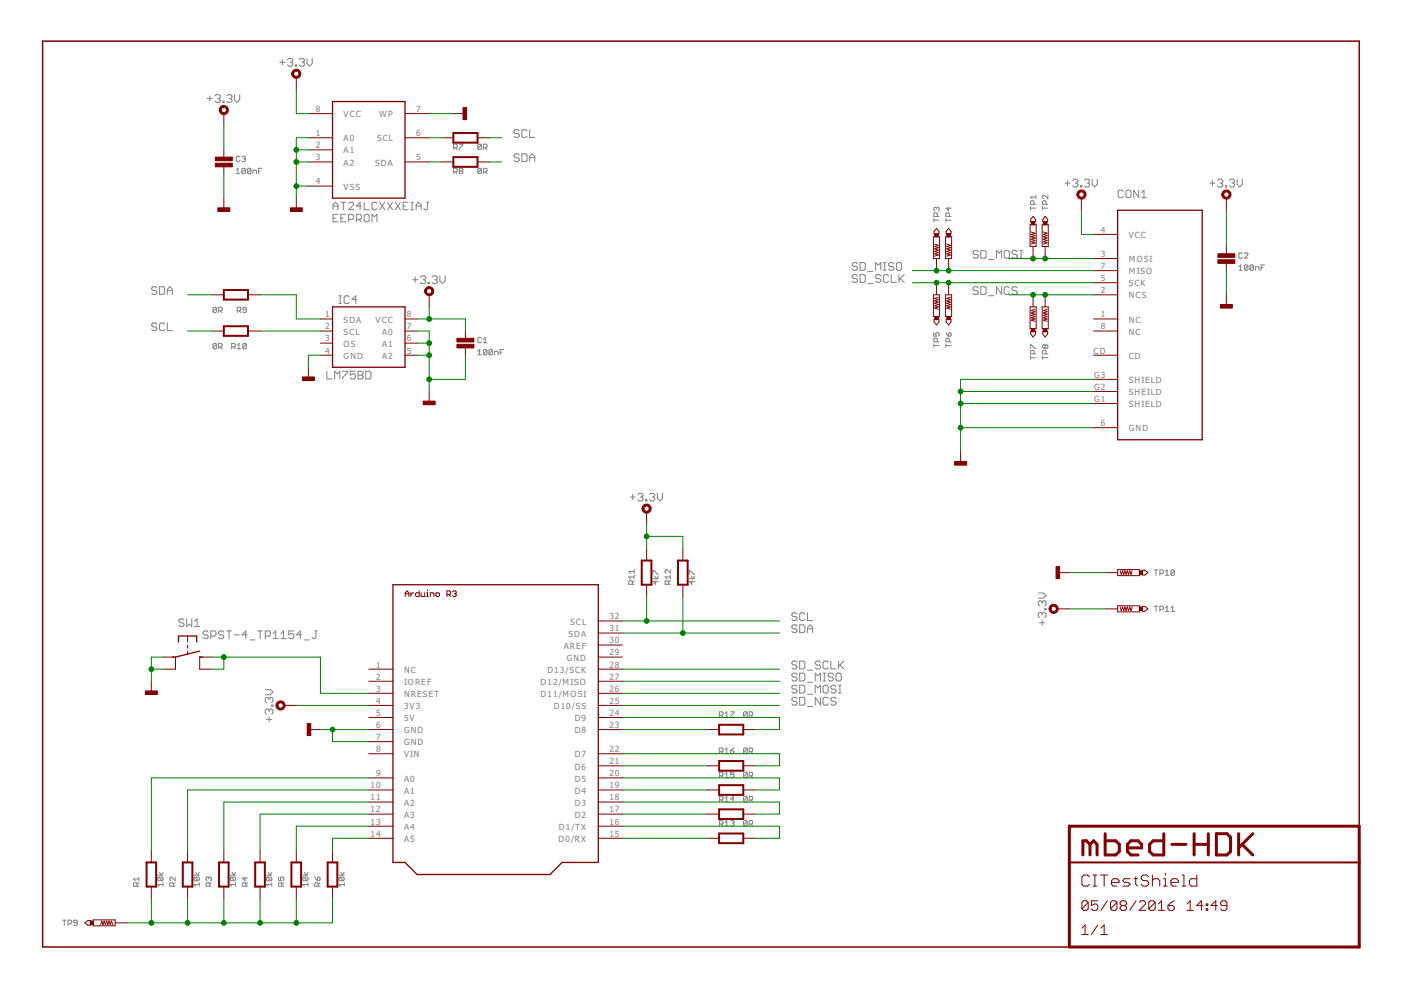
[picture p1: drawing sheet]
<svg xmlns="http://www.w3.org/2000/svg" width="297mm" height="210mm" viewBox="0 0 297 210" stroke-linecap="round" stroke-linejoin="round" font-family="sans-serif">
<g fill="none" stroke="#808080" stroke-width=".21">
<path d="M59.3 13.2h1.1M59.9 12.7v1.1M61 12.7l.2-.3h.6l.3 .3v.2l-.3 .3M61.5 13.2h.3M61.8 13.2l.3 .3v.3l-.3 .2h-.6l-.2-.2M62.6 13.8h.3v.2h-.3zM63.4 12.7l.3-.3h.6l.2 .3v.2l-.2 .3M64 13.2h.3M64.3 13.2l.2 .3v.3l-.2 .2h-.6l-.3-.2M65.1 12.4v1.1l.5 .5 .6-.5v-1.1M43.9 20.9h1.1M44.5 20.3v1.1"/>
<path d="M45.6 20.3l.3-.2h.5l.3 .2v.3l-.3 .3M46.1 20.9h.3M46.4 20.9l.3 .3v.2l-.3 .3h-.5l-.3-.3M47.2 21.4h.3v.3h-.3zM48.1 20.3l.2-.2h.6l.3 .2v.3l-.3 .3M48.6 20.9h.3M48.9 20.9l.3 .3v.2l-.3 .3h-.6l-.2-.3M49.7 20.1v1.1l.6 .5 .5-.5v-1.1M50.1 36.1l.4-.4v1.1M50.1 36.8h.7M50.8 33.3l-.1-.2h-.4l-.2 .2v.8l.2 .2h.4l.1-.2M51.3 33.3l.2-.2h.3l.2 .2-.2 .4"/>
<path d="M51.6 33.7h.2M51.8 33.7l.2 .2-.2 .4h-.3l-.2-.2M52 35.9v.7l-.2 .2h-.3l-.2-.2M52 35.9l-.2-.2h-.3l-.2 .2v.7M52 35.9l-.7 .7M53.2 35.9v.7l-.2 .2h-.4l-.1-.2M53.2 35.9l-.2-.2h-.4l-.1 .2v.7M53.2 35.9l-.7 .7M53.6 36.8v-.7h.6l.2 .2v.5M54.8 36.3h.4M55.6 35.7h-.8v1.1M96.2 36.4h.6l.1-.1v-.4l-.1-.2h-.6v1.1"/>
<path d="M96.2 31.3h.6l.1-.2v-.3l-.1-.2h-.6v1.1M96.6 31.3l.3 .4M96.6 36.4l.3 .4M97.4 30.6h.7l-.7 1.1M97.6 36.3l-.2 .1 .2 .4h.3l.2-.2-.2-.3M97.6 36.3l-.2-.2 .2-.4h.3l.2 .2-.2 .4M97.6 36.3h.3M102.1 35.9v.7l-.2 .2h-.4l-.2-.2M102.1 35.9l-.2-.2h-.4l-.2 .2v.7M102.1 30.8l-.2-.2h-.4l-.2 .2v.7M102.1 30.8v.7l-.2 .2h-.4l-.2-.2M102.1 30.8l-.8 .7"/>
<path d="M102.1 35.9l-.8 .7M102.5 36.4h.6l.2-.1v-.4l-.2-.2h-.6v1.1M102.5 31.3h.6l.2-.2v-.3l-.2-.2h-.6v1.1M102.9 31.3l.4 .4M102.9 36.4l.4 .4M110.1 32.9l-.3-.3h-.5l-.3 .3v.3l.3 .2h.5l.3 .3v.3l-.3 .3h-.5l-.3-.3M110.1 27.8l-.3-.3h-.5l-.3 .3v.2l.3 .3h.5l.3 .3v.3l-.3 .2h-.5l-.3-.2M110.6 32.6h.9l.2 .3v1.1l-.2 .3h-.9zM111.7 27.8l-.2-.3h-.6l-.3 .3v1.1l.3 .2h.6l.2-.2M112.3 27.5v1.6h1.1M112.3 34.3v-1.1l.5-.6 .6 .6v1.1M112.3 33.4h1.1"/>
<path d="M225.8 38.8h1.1M226.3 38.3v1.1M227.4 38.3l.3-.3h.5l.3 .3v.2l-.3 .3M228 38.8h.2M228.2 38.8l.3 .3v.3l-.3 .2h-.5l-.3-.2M229.1 39.4h.3v.2h-.3zM229.9 38.3l.3-.3h.5l.3 .3v.2l-.3 .3M230.4 38.8h.3M230.7 38.8l.3 .3v.3l-.3 .2h-.5l-.3-.2M231.6 38v1.1l.5 .5 .5-.5v-1.1M256.5 38.8h1.1M257 38.3v1.1"/>
<path d="M258.2 38.3l.2-.3h.6l.2 .3v.2l-.2 .3M258.7 38.8h.3M259 38.8l.2 .3v.3l-.2 .2h-.6l-.2-.2M259.8 39.4h.3v.2h-.3zM260.6 38.3l.3-.3h.6l.2 .3v.2l-.2 .3M261.2 38.8h.3M261.5 38.8l.2 .3v.3l-.2 .2h-.6l-.3-.2M262.3 38v1.1l.5 .5 .6-.5v-1.1M70.6 44.5v-1.1l.5-.5 .6 .5v1.1M70.6 43.7h1.1M70.6 46.2h.5M71.7 45.4h-1.1v1.6h1.1"/>
<path d="M72.3 42.9h1M72.3 46.2h.5M72.8 42.9v1.6M73.3 45.4h-1v1.6h1M73.9 43.2l.3-.3h.5l.3 .3v.2l-1.1 1.1h1.1M73.9 46.5h.8l.3-.3v-.5l-.3-.3h-.8v1.6M75.6 46.5h.7l.3-.3v-.5l-.3-.3h-.7v1.6M76.1 46.5l.5 .5M76.6 43.7h-1l.7-.8v1.6M77.2 42.9v1.6h1.1M77.5 45.4h.5l.3 .3v1.1l-.3 .2h-.5l-.3-.2v-1.1zM78.9 47v-1.6l.5 .6 .5-.6v1.6"/>
<path d="M79.9 43.2l-.2-.3h-.6l-.2 .3v1l.2 .3h.6l.2-.3M80.5 42.9l1.1 1.6M81.6 42.9l-1.1 1.6M82.2 42.9l1 1.6M83.2 42.9l-1 1.6M83.8 42.9l1.1 1.6M84.9 42.9l-1.1 1.6M85.5 43.7h.5M86.5 42.9h-1v1.6h1M87.1 42.9h.6M87.1 44.5h.6M87.4 42.9v1.6"/>
<path d="M87.5 59.3h1.1M88 58.8v1.1M88.2 43.7h1.1M88.2 44.5v-1.1l.6-.5 .5 .5v1.1M89.1 58.8l.3-.3h.6l.2 .3v.2l-.2 .3M89.7 59.3h.3M90 59.3l.2 .3v.3l-.2 .2h-.6l-.3-.2M90.4 42.9h.5M90.7 42.9v1.3l-.3 .3h-.3l-.2-.3M90.8 59.9h.3v.2h-.3zM91.6 58.8l.3-.3h.5l.3 .3v.2l-.3 .3M92.2 59.3h.2"/>
<path d="M92.4 59.3l.3 .3v.3l-.3 .2h-.5l-.3-.2M93.3 58.5v1.1l.5 .5 .6-.5v-1.1M181.8 55.9l-.3-.2h-.5l-.3 .2v.3l.3 .3h.5l.3 .3v.2l-.3 .3h-.5l-.3-.3M181.8 58.5l-.3-.3h-.5l-.3 .3v.3l.3 .3h.5l.3 .2v.3l-.3 .3h-.5l-.3-.3M182.4 55.7h.8l.3 .2v1.1l-.3 .3h-.8zM182.4 58.2h.8l.3 .3v1.1l-.3 .3h-.8zM184 57.6h1.1M185.7 57.3v-1.6l.5 .5 .6-.5v1.6M186.8 58.5l-.3-.3h-.6l-.2 .3v.3l.2 .3h.6l.3 .2v.3l-.3 .3h-.6l-.2-.3M187.3 57.3h.6M187.3 55.7h.6M187.6 55.7v1.6"/>
<path d="M188.4 58.5l-.3-.3h-.5l-.3 .3v1.1l.3 .3h.5l.3-.3M189 58.2v1.7h1.1M189.5 55.9l-.3-.2h-.5l-.3 .2v.3l.3 .3h.5l.3 .3v.2l-.3 .3h-.5l-.3-.3M190.1 55.9l.2-.2h.6l.3 .2v1.1l-.3 .3h-.6l-.2-.3zM190.6 58.2v1.7M190.9 59.1l.8 .8M191.7 58.2l-1.1 1.1M198 46.7h1.1M198 46.3v.8M198.5 44.1l-.1-.1-.4 .1v.4l.2 .2M198.5 44.1l.2-.1 .4 .1v.4l-.2 .2M198.5 44.1v.2"/>
<path d="M198.7 45.9v-.6l-.2-.2h-.3l-.2 .2v.6h1.1M200.6 46.7h1.1M200.6 46.3v.8M201.1 44v.7l-.5-.6h1.1M201.3 45.9v-.6l-.2-.2h-.4l-.1 .2v.6h1.1M207.4 53.4l-.3-.3h-.5l-.3 .3v.3l.3 .2h.5l.3 .3v.3l-.3 .2h-.5l-.3-.2M208 53.1h.8l.3 .3v1.1l-.3 .2h-.8zM209.6 55h1.1M211.3 54.7v-1.6l.5 .6 .6-.6v1.6M212.9 53.4l.3-.3h.5l.3 .3v1.1l-.3 .2h-.5l-.3-.2zM215.7 53.4l-.3-.3h-.6l-.2 .3v.3l.2 .2h.6l.3 .3v.3l-.3 .2h-.6l-.2-.2M216.2 54.7h.6"/>
<path d="M216.2 53.1h.6M216.5 53.1v1.6M218.5 44.1h1.1M218.5 43.8v.7M219.2 43.3v-.5l-.2-.2h-.3l-.2 .2v.5h1.1M219.6 41.8h-1.1l.4 .3M219.6 41.4v.7M221 44.1h1.2M221 43.8v.7M221.8 43.3v-.5l-.2-.2h-.4l-.2 .2v.5h1.2M222.2 41.4v.7l-.8-.7h-.2l-.2 .2v.4l.2 .1M238.1 40.6l-.2-.3h-.6l-.2 .3v1.1l.2 .2h.6l.2-.2"/>
<path d="M238.7 40.6l.3-.3h.5l.3 .3v1.1l-.3 .2h-.5l-.3-.2zM241.4 40.3v1.6l-1-1.6v1.6M242 41.9h1.1M242 40.9l.5-.6v1.6M262.7 56.6l.3-.4v1.1M262.7 57.3h.7M263.4 53.8l-.2-.2h-.4l-.1 .2v.8l.1 .1h.4l.2-.1M263.8 53.8l.2-.2h.4l.2 .2v.2l-.8 .7h.8M264.6 56.4v.7l-.2 .2-.6-.2M264.6 56.4l-.2-.2h-.4l-.2 .2v.7M264.6 56.4l-.8 .7M265.8 56.4v.7l-.2 .2h-.4l-.2-.2"/>
<path d="M265.8 56.4l-.2-.2h-.4l-.2 .2v.7M265.8 56.4l-.8 .7M266.2 57.3v-.7h.6l.2 .1v.6M267.4 56.7h.4M268.1 56.2h-.7v1.1M33.3 61.1l-.3-.3h-.6l-.2 .3v.2l.2 .3h.6l.3 .3v.3l-.3 .2h-.6l-.2-.2M33.3 68.7l-.3-.2h-.6l-.2 .2v.3l.2 .3h.6l.3 .3v.2l-.3 .3h-.6l-.2-.3M33.8 60.8h.8l.3 .3v1.1l-.3 .2h-.8zM34.9 68.7l-.3-.2h-.5l-.3 .2v1.1l.3 .3h.5l.3-.3M35.5 68.5v1.6h1.1M35.5 62.4v-1.1l.5-.5 .6 .5v1.1M35.5 61.6h1.1"/>
<path d="M45.9 65.3l-.2-.1h-.3l-.2 .1v.8M45.9 73l-.2-.2h-.3l-.2 .2v.8M45.9 65.3v.8l-.2 .2h-.3l-.2-.2M45.9 73v.8l-.2 .2h-.3l-.2-.2M45.9 65.3l-.7 .8M45.9 73l-.7 .8M46.4 65.9h.5l.2-.2v-.4l-.2-.1h-.5v1.1M46.4 73.6h.5l.2-.2v-.4l-.2-.2h-.5v1.2M46.7 65.9l.4 .4M46.7 73.6l.4 .4M49.1 73.6h.6l.2-.2v-.4l-.2-.2h-.6v1.2M49.5 73.6l.4 .4"/>
<path d="M50.3 65.9h.6l.2-.2v-.4l-.2-.1h-.6v1.1M50.3 74h.8M50.3 73.2l.4-.4v1.2M50.7 65.9l.4 .4M52.2 65.7h-.5l-.2-.2 .2-.3 .5 .1v.8l-.2 .2h-.3l-.2-.2M52.2 73l-.2-.2-.5 .2v.8M52.2 73v.8l-.2 .2h-.3l-.2-.2M52.2 73l-.7 .8M69.3 78.7v1.6h1.1M71.9 64.3h.5M71.9 62.7h.5M72.1 62.7v1.6"/>
<path d="M72.6 78.7h1.1v.3l-1.1 1.1v.2M74.1 63l-.3-.3h-.6l-.2 .3v1.1l.2 .2h.6l.3-.2M75.4 78.7h-1.1v.8l.5-.2h.3l.3 .2v.6l-.3 .2h-.6l-.2-.2M75.7 63.5h-1.1l.8-.8v1.6M75.9 78.7h.8l.3 .3v.3l-.3 .2 .3 .3v.3l-.3 .2h-.8zM75.9 79.5h.8M77.6 78.7h.8l.3 .3v1.1l-.3 .2h-.8zM101.3 74.5l.4-.4v1.1M101.3 75.2h.8M102.1 71.7l-.2-.2h-.4l-.2 .2v.8l.2 .2h.4l.2-.2M102.5 72.7h.8M102.5 71.9l.4-.4v1.2"/>
<path d="M103.3 74.3l-.2-.2h-.4l-.2 .2v.7M103.3 74.3v.7l-.2 .2h-.4l-.2-.2M103.3 74.3l-.8 .7M104.4 74.3v.7l-.2 .2h-.3l-.2-.2M104.4 74.3l-.2-.2h-.3l-.2 .2v.7M104.4 74.3l-.7 .7M104.9 75.2v-.7h.5l.2 .2v.5M106 74.7h.4M106.8 74.1h-.8v1.1M184 60.1h1.1M198 70.5v.8h.5l-.1-.4 .1-.4h.4l.2 .2v.4l-.2 .2M198 72.9v.7"/>
<path d="M198 73.3h1.1M198.7 72.5v-.6l-.2-.2h-.3l-.2 .2v.6h1.1M200.6 72.9v.7M200.6 73.3h1.1M200.6 70.5l.5 .8M201.1 70.7l.4-.2 .2 .2v.4l-.2 .2h-.4zM201.3 72.5v-.6l-.2-.2h-.4l-.1 .2v.6h1.1M207.4 61.1l-.3-.3h-.5l-.3 .3v.2l.3 .3h.5l.3 .3v.3l-.3 .2h-.5l-.3-.2M208 60.8h.8l.3 .3v1.1l-.3 .2h-.8zM209.6 62.7h1.1M212.4 60.8v1.6l-1.1-1.6v1.6M214 61.1l-.3-.3h-.5l-.3 .3v1.1l.3 .2h.5l.3-.2"/>
<path d="M215.7 61.1l-.3-.3h-.6l-.2 .3v.2l.2 .3h.6l.3 .3v.3l-.3 .2h-.6l-.2-.2M218.5 73.9v-.8l1.1 .8M218.5 75.5v.7M218.5 75.8h1.1M219.2 75v-.5l-.2-.2h-.3l-.2 .2v.5h1.1M221 75.5v.7M221 75.8h1.2M221.6 73.3l-.2-.2-.4 .2v.4l.2 .2 .4-.2M221.6 73.3l.2-.2 .4 .2v.4l-.2 .2-.4-.2M221.6 73.3v.4M221.8 75v-.5l-.2-.2h-.4l-.2 .2v.5h1.2M71 80.3v-1.6l.5 .6 .6-.6v1.6"/>
<path d="M133.6 105.4h1.1M134.1 104.9v1M135.2 104.9l.3-.3h.6l.2 .3v.2l-.2 .3M135.8 105.4h.3M136.1 105.4l.2 .3v.2l-.2 .3h-.6l-.3-.3M136.9 105.9h.3v.3h-.3zM137.7 104.9l.3-.3h.5l.3 .3v.2l-.3 .3M138.3 105.4h.2M138.5 105.4l.3 .3v.2l-.3 .3h-.5l-.3-.3M139.4 104.6v1.1l.5 .5 .6-.5v-1.1M39 131.5l-.2-.3h-.6l-.3 .3v.3l.3 .2h.6l.2 .3v.3l-.2 .2h-.6l-.3-.2M39.6 131.2v1.6l.5-.5 .6 .5v-1.6"/>
<path d="M41.2 132.8h1.1M41.2 131.8l.6-.6v1.6M44.1 134l-.2-.2h-.6l-.2 .2v.3l.2 .3h.6l.2 .3v.2l-.2 .3h-.6l-.2-.3M44.7 134.9h.8l.3-.3v-.6l-.3-.2h-.8v1.6M47.4 134l-.2-.2h-.6l-.2 .2v.3l.2 .3h.6l.2 .3v.2l-.2 .3h-.6l-.2-.3M48 133.8h1.1M48.6 133.8v1.6M49.7 134.6h1M52.4 134.6h-1.1l.8-.8v1.6M53 135.7h1M54.6 133.8h1.1M55.2 133.8v1.6"/>
<path d="M56.3 134.9h.8l.2-.3v-.6l-.2-.2h-.8v1.6M57.9 135.4h1.1M57.9 134.3l.6-.5v1.6M59.6 135.4h1M59.6 134.3l.5-.5v1.6M62.3 133.8h-1.1v.8l.5-.3h.3l.3 .3v.5l-.3 .3h-.5l-.3-.3M63.9 134.6h-1l.8-.8v1.6M64.5 135.7h1.1M66.7 133.8h.5M67 133.8v1.3l-.3 .3h-.3l-.2-.3M134.1 123.9v-.6l-.2-.2h-.4l-.2 .2v.6h1.2M134.5 123.1l-.4 .4"/>
<path d="M134.5 122.3h-1.2l.4 .4M134.5 120.8v.7M134.5 122v.7M134.5 121.2h-1.2l.4 .3M138.5 122.7h1.1M138.5 121.7v-.7h.1l.8 .7h.2M138.8 122.2l.4 .5 .4-.5M139 123.1v.8l-.5-.6h1.1M141.8 123.9v-.6l-.2-.2h-.4l-.2 .2v.6h1.1M142.1 122.3h-1.1l.4 .4M142.1 120.8v.7l-.7-.7-.4 .2v.3l.2 .2M142.1 123.1l-.3 .4"/>
<path d="M142.1 122v.7M146.1 122.7h1.2M146.1 121.7v-.7h.2l.8 .7h.2M146.5 122.2l.4 .5 .4-.5M146.7 123.1v.8l-.6-.6h1.2M169 130.2l-.3-.3h-.5l-.3 .3v.3l.3 .2h.5l.3 .3v.3l-.3 .3h-.5l-.3-.3M169 132.8l-.3-.3h-.5l-.3 .3v.2l.3 .3h.5l.3 .3v.3l-.3 .2h-.5l-.3-.2M169.5 132.5h.9l.2 .3v1.1l-.2 .2h-.9zM170.6 130.2l-.2-.3h-.6l-.3 .3v1.1l.3 .3h.6l.2-.3M171.2 129.9v1.7h1.1M171.2 134.1v-1.1l.5-.5 .6 .5v1.1M171.2 133.3h1.1"/>
<path d="M220.1 125.7h1.1l.6 .6-.6 .5h-1.1M220.4 132h1.1M221 127.7v.2M221 130.1v.3M221 131.5v1.1M221 130.1l-.3-.2h-.3l-.3 .2v.6l.3 .2M221 127.7l-.3-.3h-.3l-.3 .3v.5l.3 .3M221 130.1l.2-.2h.3l.3 .2v.6l-.3 .2M221 127.7l.2-.3h.3l.3 .3v.5l-.3 .3M221.5 129h.3v.3h-.3zM244.7 120.8h.8M244.7 128.5h.8"/>
<path d="M245.1 120.8v1.2M245.1 128.5v1.1M245.9 129.3h.6l.2-.2v-.4l-.2-.2h-.6v1.1M245.9 121.6h.6l.2-.2v-.4l-.2-.2h-.6v1.2M247.1 121.2l.4-.4v1.2M247.1 128.9l.4-.4v1.1M247.1 122h.7M247.1 129.6h.7M248.3 129.6h.7M248.3 128.9l.3-.4v1.1M249 121l-.2-.2h-.3l-.2 .2v.8M249 121v.8l-.2 .2h-.3l-.2-.2"/>
<path d="M249 121l-.7 .8M56.2 146.2h1.1l.6 .5-.6 .6h-1.1M56.5 152.5h1.1M57.1 148.1v.3M57.1 150.6v.3M57.1 152v1.1M57.1 150.6l-.3-.3h-.3l-.3 .3v.6l.3 .2M57.1 148.1l-.3-.2h-.3l-.3 .2v.6l.3 .2M57.1 150.6l.2-.3h.3l.3 .3v.6l-.3 .2M57.1 148.1l.2-.2h.3l.3 .2v.6l-.3 .2M57.6 149.5h.3v.3h-.3zM152.5 159.4h.6l.2-.2v-.4l-.2-.2h-.6v1.1"/>
<path d="M152.5 151.7h.6l.2-.2v-.4l-.2-.2h-.6v1.2M152.9 159.4l.4 .3M152.9 151.7l.4 .4M153.7 159.7h.8M153.7 152.1h.8M153.7 151.3l.4-.4v1.2M153.7 159l.4-.4v1.1M154.9 159.2h.5l.2 .4-.2 .1h-.3l-.2-.1zM154.9 150.9h.7l-.7 1.2M155.6 158.6l-.7 .6M158.4 151.1l-.2-.2h-.4l-.2 .2v.8M158.4 158.8l-.2-.2h-.4l-.2 .2v.8"/>
<path d="M158.4 151.1v.8l-.2 .2h-.4l-.2-.2M158.4 158.8v.8l-.2 .1h-.4l-.2-.1M158.4 158.8l-.8 .8M158.4 151.1l-.8 .8M158.8 151.7h.6l.2-.2v-.4l-.2-.2h-.6v1.2M158.8 159.4h.6l.2-.2v-.4l-.2-.2h-.6v1.1M159.2 159.4l.4 .3M159.2 151.7l.4 .4M169 140.4l-.3-.2h-.5l-.3 .2v.3l.3 .3h.5l.3 .3v.2l-.3 .3h-.5l-.3-.3M169 148.1l-.3-.3h-.5l-.3 .3v.3l.3 .3h.5l.3 .2v.3l-.3 .3h-.5l-.3-.3M169 143l-.3-.3h-.5l-.3 .3v.3l.3 .3h.5l.3 .2v.3l-.3 .3h-.5l-.3-.3M169 145.6l-.3-.3h-.5l-.3 .3v.2l.3 .3h.5l.3 .3v.3l-.3 .2h-.5l-.3-.2"/>
<path d="M169.5 147.8h.9l.2 .3v1.1l-.2 .3h-.9zM169.5 142.7h.9l.2 .3v1.1l-.2 .3h-.9zM169.5 140.2h.9l.2 .2v1.1l-.2 .3h-.9zM169.5 145.3h.9l.2 .3v1.1l-.2 .2h-.9zM171.2 149.8h1.1M171.2 142.1h1.1M171.2 147.2h1.1M171.2 144.7h1.1M172.8 146.9v-1.6l.6 .5 .5-.5v1.6M172.8 144.4v-1.7l.6 .6 .5-.6v1.7M173.9 140.4l-.2-.2h-.6l-.3 .2v.3l.3 .3h.6l.2 .3v.2l-.2 .3h-.6l-.3-.3M173.9 147.8v1.7l-1.1-1.7v1.7"/>
<path d="M174.5 142.7h.5M174.5 144.4h.5M174.8 145.3h.5l.3 .3v1.1l-.3 .2h-.5l-.3-.2v-1.1zM174.8 142.7v1.7M175.6 148.1l-.3-.3h-.5l-.3 .3v1.1l.3 .3h.5l.3-.3M175.6 140.4l-.3-.2h-.5l-.3 .2v1.1l.3 .3h.5l.3-.3M176.1 140.2v1.6h1.1M176.7 143l-.3-.3h-.5l-.3 .3v.3l.3 .3h.5l.3 .2v.3l-.3 .3h-.5l-.3-.3M177.2 143l.3-.3h.6l.3 .3v1.1l-.3 .3h-.6l-.3-.3zM177.2 148.1l-.2-.3h-.6l-.3 .3v.3l.3 .3h.6l.2 .2v.3l-.2 .3h-.6l-.3-.3M177.2 145.6l-.2-.3h-.6l-.3 .3v.2l.3 .3h.6l.2 .3v.3l-.2 .2h-.6l-.3-.2M177.8 140.2v1.6"/>
<path d="M177.8 145.3h.6M177.8 146.9h.6M178.1 141l.8 .8M178.1 145.3v1.6M178.9 140.2l-1.1 1.1M152.5 174.7h.6l.2-.2v-.3l-.2-.2h-.6v1.1M152.5 169.6h.6l.2-.2v-.4l-.2-.2h-.6v1.2M152.5 164.5h.6l.2-.2v-.4l-.2-.2h-.6v1.2M152.9 174.7l.4 .4M152.9 169.6l.4 .4M152.9 164.5l.4 .4M153.7 175.1h.8"/>
<path d="M153.7 170h.8M153.7 164.9h.8M153.7 174.3l.4-.3v1.1M153.7 164.1l.4-.4v1.2M153.7 169.2l.4-.4v1.2M154.9 174.2l.2-.2h.3l.2 .2-.2 .3M155.3 174.5h.1M155.4 174.5l.2 .2-.2 .4h-.3l-.2-.2M155.6 163.7h-.7v.6l.4-.2 .3 .2v.4l-.2 .2h-.3l-.2-.2M155.6 169.4h-.7l.5-.6v1.2M158.4 163.9l-.2-.2h-.4l-.2 .2v.8M158.4 169l-.2-.2h-.4l-.2 .2v.8"/>
<path d="M158.4 174.2l-.2-.2h-.4l-.2 .2v.7M158.4 163.9v.8l-.2 .2h-.4l-.2-.2M158.4 169v.8l-.2 .2h-.4l-.2-.2M158.4 174.2v.7l-.2 .2h-.4l-.2-.2M158.4 174.2l-.8 .7M158.4 169l-.8 .8M158.4 163.9l-.8 .8M158.8 174.7h.6l.2-.2v-.3l-.2-.2h-.6v1.1M158.8 164.5h.6l.2-.2v-.4l-.2-.2h-.6v1.2M158.8 169.6h.6l.2-.2v-.4l-.2-.2h-.6v1.2M159.2 174.7l.4 .4M159.2 169.6l.4 .4"/>
<path d="M159.2 164.5l.4 .4M13.3 195.1h.7M13.6 195.1v1.1M14.4 195.9h.6l.2-.2v-.4l-.2-.2h-.6v1.1M16.4 195.7h-.6l-.2-.2 .2-.4h.4l.2 .2v.7l-.2 .2h-.4l-.2-.2M29.1 187.9v-.6l-.2-.1h-.4l-.2 .1v.6h1.1M29.4 187.2l-.3 .3M29.4 186.4h-1.1l.4 .3M29.4 186v.7M33.4 185.5h1.2M33.6 186h.8l.2 .2v.3l-.2 .2M33.6 186l-.2 .2v.3l.2 .2h.8"/>
<path d="M33.6 186l.8 .7M33.8 185l.4 .5 .4-.5M34.6 187.5h-1.2l.4 .4M34.6 187.2v.7M36.8 187.9v-.6l-.2-.1h-.4l-.2 .1v.6h1.1M37.1 186v.7l-.7-.7-.4 .2v.3l.2 .2M37.1 187.2l-.3 .3M41.1 185.5h1.1M41.3 186l-.2 .2v.3l.2 .2h.8M41.3 186h.8l.1 .2v.3l-.1 .2M41.3 186l.8 .7M41.5 185l.4 .5 .3-.5"/>
<path d="M42.2 187.5h-1.1l.4 .4M42.2 187.2v.7M44.3 186.2l-.2-.2-.4 .2v.3l.2 .2M44.3 186.2l.1-.2 .4 .2v.3l-.2 .2M44.3 186.2v.2M44.4 187.9v-.6l-.1-.1h-.4l-.2 .1v.6h1.1M44.8 187.2l-.4 .3M48.8 185.5h1.1M49 186l-.2 .2v.3l.2 .2h.7M49 186h.7l.2 .2v.3l-.2 .2M49 186l.7 .7M49.2 185l.4 .5 .3-.5"/>
<path d="M49.9 187.5h-1.1l.4 .4M49.9 187.2v.7M51.9 186v.7l-.5-.5h1.1M52.1 187.9v-.6l-.2-.1h-.3l-.2 .1v.6h1.1M52.5 187.2l-.4 .3M56.5 185.5h1.1M56.7 186h.7l.2 .2v.3l-.2 .2M56.7 186l-.2 .2v.3l.2 .2h.7M56.7 186l.7 .7M56.9 185l.3 .5 .4-.5M57.6 187.2v.7M57.6 187.5h-1.1l.4 .4"/>
<path d="M59.1 186v.7h.5l-.2-.3 .2-.4h.4l.2 .2v.3l-.2 .2M59.8 187.9v-.6l-.2-.1h-.4l-.1 .1v.6h1.1M60.2 187.2l-.4 .3M64.2 185.5h1.1M64.4 186l-.2 .2v.3l.2 .2h.7M64.4 186h.7l.2 .2v.3l-.2 .2M64.4 186l.7 .7M64.6 185l.3 .5 .4-.5M65.3 187.5h-1.1l.4 .4M65.3 187.2v.7M66.7 186l.6 .7M67.5 186l.4 .2v.3l-.2 .2h-.4v-.5z"/>
<path d="M67.5 187.9v-.6l-.2-.1h-.4l-.2 .1v.6h1.2M67.9 187.2l-.4 .3M71.9 185.5h1.1M72.1 186l-.2 .2v.3l.2 .2h.7M72.1 186h.7l.2 .2v.3l-.2 .2M72.1 186l.7 .7M72.2 185l.4 .5 .4-.5M73 187.5h-1.1l.3 .4M73 187.2v.7"/>
</g>
<path d="M70.5 21.5h15.4v20.5h-15.4zM237 44.6h17.9v48.6h-17.9zM70.5 65.1h15.4v12.8h-15.4zM37.8 136.1v-1.2h3.9v1.2M42.3 138l-5.1 1.3h-.6M42.3 139.3h.7M83.3 124h43.6v58.9h-7.7l-2.6 2.5h-28.2l-2.5-2.5h-2.6z" fill="none" stroke="#800000" stroke-width=".28"/>
<g fill="none" stroke="#800000" stroke-width=".21">
<path d="M62.8 16.4v2.6M47.5 24.1v2.5M47.5 31.8v1.5M47.5 35.4v1.5M65.4 29.2h5.1M65.4 31.8h5.1M65.4 34.3h5.1M65.4 24.1h5.1M65.4 39.5h5.1M85.9 29.2h5.1M85.9 34.3h5.1M85.9 24.1h5.1"/>
<path d="M93.6 29.2h2.5M93.6 34.3h2.5M96.1 24.1h2.6M101.2 29.2h2.6M101.2 34.3h2.6M47.5 42v2.6M62.8 42v2.6M197.9 50.2h1.3v4.6h-1.3zM198.2 51.8l.7 .2-.7 .3 .7 .2-.7 .3 .7 .2-.7 .3 .7 .3-.7 .2 .7 .3-.7 .2M198.6 48.4l.5 .7v.5h-1.1v-.5zM198.6 54.8v2.6M198.6 59.9v2.6"/>
<path d="M200.5 50.2h1.3v4.6h-1.3zM200.7 51.8l.8 .2-.8 .3 .8 .2-.8 .3 .8 .2-.8 .3 .8 .3-.8 .2 .8 .3-.8 .2M201.1 48.4l.5 .7v.5h-1v-.5zM201.1 54.8v2.6M201.1 59.9v2.6M218.4 47.6h1.3v4.7h-1.3zM218.7 49.2l.7 .2-.7 .3 .7 .3-.7 .2 .7 .3-.7 .2 .7 .3-.7 .2 .7 .3-.7 .3M219 45.9l.6 .6v.5h-1.1v-.5zM219 52.3v2.5M221 47.6h1.2v4.7h-1.2zM221.2 49.2l.8 .2-.8 .3 .8 .3-.8 .2 .8 .3-.8 .2 .8 .3-.8 .2 .8 .3-.8 .3M221.6 45.9l.5 .6v.5h-1v-.5z"/>
<path d="M221.6 52.3v2.5M229.3 42v2.6M231.8 59.9h5.2M231.8 57.4h5.2M231.8 54.8h5.2M231.8 49.7h5.2M260 42v2.6M260 52.3v1.5M260 55.8v1.6M44.9 62.5h2.6M44.9 70.2h2.6M52.6 62.5h2.5"/>
<path d="M52.6 70.2h2.5M65.4 77.9v2.5M67.9 70.2h2.6M67.9 72.7h2.6M67.9 75.3h2.6M67.9 67.6h2.6M85.9 70.2h2.5M85.9 72.7h2.5M85.9 75.3h2.5M85.9 67.6h2.5M91 62.5v2.6M98.7 70.2v1.5"/>
<path d="M98.7 73.8v1.5M197.9 62.5h1.3v4.6h-1.3zM198 67.8h1.1v.5l-.5 .6-.6-.6zM198.9 63l-.7 .3 .7 .2-.7 .3 .7 .3-.7 .2 .7 .3-.7 .2 .7 .3-.7 .2 .7 .3M200.5 62.5h1.3v4.6h-1.3zM200.6 67.8h1v.5l-.5 .6-.5-.6zM201.5 63l-.8 .3 .8 .2-.8 .3 .8 .3-.8 .2 .8 .3-.8 .2 .8 .3-.8 .2 .8 .3M218.4 65.1h1.3v4.6h-1.3zM218.5 70.3h1.1v.5l-.6 .7-.5-.7zM219 62.5v2.6M219.4 65.6l-.7 .2 .7 .3-.7 .3 .7 .2-.7 .3 .7 .2-.7 .3 .7 .2-.7 .3 .7 .2M221 65.1h1.2v4.6h-1.2z"/>
<path d="M221.1 70.3h1v.5l-.5 .7-.5-.7zM221.6 62.5v2.6M222 65.6l-.8 .2 .8 .3-.8 .3 .8 .2-.8 .3 .8 .2-.8 .3 .8 .2-.8 .3 .8 .2M231.8 62.5h5.2M231.8 70.2h5.2M231.8 75.3h5.2M231.8 67.6h5.2M260 62.5v2.6M91 83v2.6M203.7 95.8v2.6M231.8 85.6h5.2M231.8 83h5.2"/>
<path d="M231.8 80.4h5.2M231.8 90.7h5.2M137.1 108.6v2.6M137.1 116.3v2.6M144.8 116.3v2.6M34.6 139.3h2.6v2.6h-2.6M39.8 134.9v1.2M39.8 136.8v.6M39.8 138v.7M44.9 139.3h-2.6v2.6h2.6M85.9 126.5v-.8l.4-.4 .4 .4v.8M85.9 125.9h.8"/>
<path d="M87.1 125.7v.8M87.7 125.7h-.2l-.4 .4M88.9 125.3v1.2h-.6l-.2-.2v-.4l.2-.2h.6M89.3 125.7v.6l.2 .2h.5v-.8M90.4 125.7h.2v.8M90.4 126.5h.4M90.6 125.1v.2M91.2 126.5v-.8h.6l.2 .2v.6M92.6 125.7h.4l.2 .2v.4l-.2 .2h-.4l-.2-.2v-.4zM94.8 126.1h.6l.1-.2v-.4l-.1-.2h-.6v1.2M95.2 126.1l.3 .4M95.9 125.5l.2-.2h.4l.2 .2-.2 .4"/>
<path d="M96.3 125.9h.2M96.5 125.9l.2 .2-.2 .4h-.4l-.2-.2M126.9 139.3h5.1M126.9 136.8h5.1M126.9 134.2h5.1M126.9 131.7h5.1M137.1 124v2.5M144.8 124v2.5M224.2 121.4h2.5M224.2 129.1h2.5M234.4 121.4h2.6M234.4 129.1h2.6"/>
<path d="M237 120.8h4.6v1.2h-4.6zM237 128.4h4.6v1.3h-4.6zM237.5 121l.2 .8 .3-.8 .3 .8 .2-.8 .3 .8 .2-.8 .3 .8 .2-.8 .3 .8 .3-.8M237.5 128.7l.2 .8 .3-.8 .3 .8 .2-.8 .3 .8 .2-.8 .3 .8 .2-.8 .3 .8 .3-.8M242.2 120.9h.5l.7 .5-.7 .5h-.5zM242.2 128.6h.5l.7 .5-.7 .5h-.5zM32.1 144.4v2.6M60.3 149.6h2.5M65.4 154.7h2.5M78.2 154.7h5.1M78.2 149.6h5.1M78.2 141.9h5.1"/>
<path d="M78.2 144.4h5.1M78.2 147h5.1M78.2 152.1h5.1M78.2 157.2h5.1M78.2 159.8h5.1M126.9 154.7h5.1M126.9 149.6h5.1M126.9 141.9h5.1M126.9 144.4h5.1M126.9 147h5.1M126.9 152.1h5.1M126.9 159.8h5.1"/>
<path d="M149.9 154.7h2.6M157.6 154.7h2.5M78.2 164.9h5.1M78.2 167.5h5.1M78.2 170.1h5.1M78.2 172.6h5.1M78.2 175.2h5.1M78.2 177.7h5.1M126.9 164.9h5.1M126.9 167.5h5.1M126.9 170.1h5.1M126.9 172.6h5.1"/>
<path d="M126.9 175.2h5.1M126.9 177.7h5.1M126.9 162.4h5.1M149.9 167.5h2.6M149.9 172.6h2.6M149.9 177.7h2.6M149.9 162.4h2.6M157.6 167.5h2.5M157.6 172.6h2.5M157.6 177.7h2.5M157.6 162.4h2.5M18 195.7l.6-.5h.6v1h-.6z"/>
<path d="M19.8 195h4.6v1.3h-4.6zM21.3 196l.3-.7 .2 .7 .3-.7 .3 .7 .2-.7 .3 .7 .2-.7 .3 .7 .2-.7 .3 .7M24.4 195.7h2.6M32.1 180.3v2.6M32.1 188v2.5M39.8 180.3v2.6M39.8 188v2.5M47.5 180.3v2.6M47.5 188v2.5M55.1 180.3v2.6M55.1 188v2.5M62.8 180.3v2.6"/>
<path d="M62.8 188v2.5M70.5 180.3v2.6M70.5 188v2.5M229.4 196.8l.7-.7v2M229.4 198.1h1.3M230.7 191.3l-.3-.3h-.7l-.3 .3v1.4M230.7 191.3v1.4l-.3 .3h-.7l-.3-.3M230.7 191.3l-1.3 1.4M231 185.9l-.4-.4h-.8l-.4 .4v1.6l.4 .4h.8l.4-.4M231.8 185.5h.7M231.8 187.9h.7M232.1 185.5v2.4"/>
<path d="M232.7 191h-1.3v1l.7-.3h.3l.3 .3v.7l-.3 .3h-.7l-.3-.3M232.7 196.1l-1.3 2M233.3 185.5h1.6M233.4 196.8l.7-.7v2M233.4 198.1h1.4M234.1 185.5v2.4M234.8 191l-1.4 2M235.7 187.1h1.6v-.4l-.4-.4h-.8l-.4 .4v.8l.4 .4h.8M236.8 191.3l-.3-.3h-.7l-.3 .3v1.4M236.8 191.3v1.4l-.3 .3h-.7l-.3-.3M236.8 191.3l-1.3 1.4M237.8 192l-.3-.3v-.4l.3-.3h.7l.3 .3v.4l-.3 .3"/>
<path d="M237.8 192l-.3 .3v.4l.3 .3h.7l.3-.3v-.4l-.3-.3M237.8 192h.7M239.6 186.3h-1.2l-.4 .4 .4 .4h.8l.4 .4-.4 .4h-1.2M240.4 186.3h.8M240.8 185.9v1.6l.4 .4M240.9 191l-1.4 2M241.6 191.3l.3-.3h.6l.4 .3v.4l-1.3 1.3h1.3M243.5 185.9l-.4-.4h-.7l-.4 .4v.4l.4 .4h.7l.4 .4v.4l-.4 .4h-.7l-.4-.4M244.3 186.7l.4-.4h.8l.4 .4v1.2M244.3 185.5v2.4M244.9 191.3l-.3-.3h-.7l-.3 .3v1.4M244.9 191.3v1.4l-.3 .3h-.7l-.3-.3"/>
<path d="M244.9 191.3l-1.3 1.4M245.6 193h1.4M245.6 191.7l.7-.7v2M246.7 187.9h.8M246.7 186.3h.4v1.6M247.1 185.1v.4M247.6 192h1l.4 .3v.4l-.4 .3h-.6l-.4-.3zM248.3 187.1h1.5v-.4l-.4-.4h-.8l-.3 .4v.8l.3 .4h.8M249 191l-.7 .3-.7 .7M250.6 185.5h.4v2.4M250.6 187.9h.8M251.7 193h1.3"/>
<path d="M251.7 191.7l.6-.7v2M253.7 185.5v2.4h-1.1l-.4-.4v-.8l.4-.4h1.1M255.1 192h-1.4l1-1v2M255.7 192.7h.4v.3h-.4zM255.7 191.7h.4v.3h-.4zM258.1 192h-1.3l1-1v2M260.1 192h-1l-.3-.3v-.4l.3-.3h.7l.3 .3v1.4l-.3 .3h-.7l-.3-.3"/>
</g>
<path d="M288.2 175.2v-166.5h-279.2v192.1h217.7" fill="none" stroke="#800000" stroke-width=".32"/>
<g fill="none" stroke="#800000" stroke-width=".63">
<path d="M226.7 175.2h61.5v25.6h-61.5zM231.1 179l-.8-.7h-.7v3M231.1 179v2.3M231.1 179l.8-.7 .7 .7v2.3M234.3 176.8v4.5h2.3l.7-.8v-1.5l-.7-.7h-2.3M239 179.8h3v-.8l-.7-.7h-1.5l-.8 .7v1.5l.8 .8h1.5M246.7 176.8v4.5h-2.2l-.8-.8v-1.5l.8-.7h2.2M248.5 179h3M253.2 179h3M253.2 176.8v4.5M256.2 176.8v4.5M257.9 176.8h2.2l.8 .7v3l-.8 .8h-2.2z"/>
<path d="M262.6 176.8v4.5M263.4 179l2.2 2.3M265.6 176.8l-3 3"/>
</g>
<g fill="none" stroke="#800000" stroke-width=".42">
<path d="M96.1 28.2h5.1v2h-5.1zM96.1 33.3h5.1v2.1h-5.1zM47.5 61.5h5.1v2h-5.1zM47.5 69.2h5.1v2h-5.1zM136.1 118.9h2v5.1h-2zM143.7 118.9h2.1v5.1h-2.1zM152.5 153.7h5.1v2h-5.1zM152.5 176.7h5.1v2.1h-5.1zM152.5 161.4h5.1v2h-5.1zM152.5 166.5h5.1v2h-5.1zM152.5 171.6h5.1v2.1h-5.1zM31.1 182.9h2v5.1h-2z"/>
<path d="M38.8 182.9h2v5.1h-2zM46.4 182.9h2.1v5.1h-2.1zM54.1 182.9h2.1v5.1h-2.1zM61.8 182.9h2v5.1h-2zM69.5 182.9h2v5.1h-2zM226.7 182.9h61.5"/>
</g>
<g fill="#800000" stroke="#800000" stroke-width=".21">
<path d="M258.7 64.6h2.6v.7h-2.6z"/>
<path d="M202.4 97.9h2.5v.7h-2.5z"/>
<path d="M258.2 53.8h3.6v.8h-3.6z"/>
<path d="M258.2 55.1h3.6v.7h-3.6z"/>
<path d="M61.6 44.1h2.5v.7h-2.5z"/>
<path d="M46.2 44.1h2.5v.7h-2.5z"/>
<path d="M45.7 33.3h3.6v.8h-3.6z"/>
<path d="M45.7 34.6h3.6v.8h-3.6z"/>
<path d="M98.2 22.8h.7v2.6h-.7z"/>
<path d="M65.1 153.4h.8v2.6h-.8z"/>
<path d="M30.8 146.5h2.6v.8h-2.6z"/>
<path d="M64.1 79.9h2.6v.8h-2.6z"/>
<path d="M89.7 85h2.6v.8h-2.6z"/>
<path d="M96.9 71.7h3.6v.8h-3.6z"/>
<path d="M96.9 73h3.6v.8h-3.6z"/>
<path d="M218.7 47h.7v.6h-.7z"/>
<path d="M221.2 47h.8v.6h-.8z"/>
<path d="M198.2 49.6h.7v.6h-.7z"/>
<path d="M200.7 49.6h.8v.6h-.8z"/>
<path d="M198.2 67.1h.7v.7h-.7z"/>
<path d="M200.7 67.1h.8v.7h-.8z"/>
<path d="M218.7 69.7h.7v.6h-.7z"/>
<path d="M221.2 69.7h.8v.6h-.8z"/>
<path d="M19.2 195.3h.6v.7h-.6z"/>
<path d="M241.6 121h.6v.8h-.6z"/>
<path d="M241.6 128.7h.6v.8h-.6z"/>
<path d="M223.9 120.1h.8v2.6h-.8z"/>
</g>
<g fill="#800000" stroke="#800000" stroke-width=".21">
<path d="M259.2 40.7a.98 .98 0 0 1 1.6 0 .98 .98 0 0 1-.5 1.5 .98 .98 0 0 1-1.3-.9h.5a.57 .57 0 0 1 .8-.5 .57 .57 0 0 1 .1 .9 .57 .57 0 0 1-.9-.3v-.1h-.5z" fill-rule="evenodd"/>
<path d="M228.5 40.7a.98 .98 0 0 1 1.6 0 .98 .98 0 0 1-.5 1.5 .98 .98 0 0 1-1.3-.9h.4a.57 .57 0 0 1 .9-.5 .57 .57 0 0 1 .1 .9 .57 .57 0 0 1-1-.3v-.1h-.4z" fill-rule="evenodd"/>
<path d="M46.7 22.7a.97 .97 0 0 1 1.6 .1 .97 .97 0 0 1-.6 1.5 .97 .97 0 0 1-1.2-1h.4a.56 .56 0 0 1 .7-.5 .56 .56 0 0 1 .3 .9 .56 .56 0 0 1-1-.2v-.2h-.4z" fill-rule="evenodd"/>
<path d="M62.1 15a.97 .97 0 0 1 1.5 .1 .97 .97 0 0 1-.5 1.5 .97 .97 0 0 1-1.3-1h.5a.56 .56 0 0 1 .7-.5 .56 .56 0 0 1 .2 .9 .56 .56 0 0 1-.9-.2v-.2h-.5z" fill-rule="evenodd"/>
<path d="M136.3 107.2a.97 .97 0 0 1 1.6 0 .97 .97 0 0 1-.5 1.5 .97 .97 0 0 1-1.3-.9h.4a.57 .57 0 0 1 .8-.4 .57 .57 0 0 1 .2 .9 .57 .57 0 0 1-1-.3v-.2h-.4z" fill-rule="evenodd"/>
<path d="M58.7 149a.97 .97 0 0 1 1.6 0 .97 .97 0 0 1-.5 1.5 .97 .97 0 0 1-1.3-.9h.4a.57 .57 0 0 1 .9-.5 .57 .57 0 0 1 .1 .9 .57 .57 0 0 1-1-.2v-.2h-.4z" fill-rule="evenodd"/>
<path d="M90.5 60.9a.97 .97 0 0 1 1.4 .5 .97 .97 0 0 1-.7 1.3 .97 .97 0 0 1-1.2-1h.4a.56 .56 0 0 1 .8-.5 .56 .56 0 0 1 .2 .9 .56 .56 0 0 1-.9-.2l-.1-.2h-.4l.1-.3z" fill-rule="evenodd"/>
<path d="M222.6 128.5a.97 .97 0 0 1 1.6 0 .97 .97 0 0 1-.5 1.5 .97 .97 0 0 1-1.3-.9h.4a.56 .56 0 0 1 .8-.5 .56 .56 0 0 1 .2 .9 .56 .56 0 0 1-.9-.2l-.1-.2h-.4z" fill-rule="evenodd"/>
</g>
<g fill="none" stroke="#008000" stroke-width=".21">
<path d="M62.8 19v5.1h2.6M47.5 26.6v5.2M47.5 36.9v5.1M62.8 34.3h2.6M62.8 39.5h2.6M62.8 31.8h2.6M65.4 29.2h-2.6v12.8M91 29.2h2.6M91 34.3h2.6M91 24.1h5.1M103.8 29.2h2.6M103.8 34.3h2.6"/>
<path d="M193.4 59.9h38.4M193.4 57.4h38.4M213.9 54.8h17.9M229.3 44.6v5.1h2.5M260 44.6v7.7M260 57.4v5.1M39.8 70.2h5.1M39.8 62.5h5.1M55.1 62.5h7.7v5.1h5.1M55.1 70.2h12.8M67.9 75.3h-2.5v2.6M88.4 70.2h2.6v12.8"/>
<path d="M88.4 75.3h2.6M88.4 72.7h2.6M88.4 67.6h10.3v2.6M91 65.1v2.5M98.7 75.3v5.1h-7.7M213.9 62.5h17.9M203.7 83h28.1M203.7 85.6h28.1M203.7 90.7h28.1M231.8 80.4h-28.1v15.4M137.1 111.2v5.1M137.1 113.7h7.7v2.6"/>
<path d="M34.6 139.3h-2.5v5.1M44.9 139.3h23v7.7h10.3M47.5 139.3v2.6h-2.6M132 131.7h33.3M132 134.2h33.3M137.1 126.5v5.2M144.8 126.5v7.7M226.7 121.4h7.7M226.7 129.1h7.7M32.1 141.9h2.5M62.8 149.6h15.4M67.9 154.7h10.3"/>
<path d="M70.5 154.7v2.5h7.7M132 154.7h17.9M132 152.1h33.3v2.6h-5.2M132 141.9h33.3M132 149.6h33.3M132 147h33.3M132 144.4h33.3M132 159.8h33.3v2.6h-5.2M78.2 164.9h-46.1v15.4M78.2 167.5h-38.4v12.8M78.2 170.1h-30.7v10.2M78.2 172.6h-23.1v7.7"/>
<path d="M78.2 175.2h-15.4v5.1M78.2 177.7h-7.7v2.6M132 164.9h33.3v2.6h-5.2M132 167.5h17.9M132 170.1h33.3v2.5h-5.2M132 172.6h17.9M132 175.2h33.3v2.5h-5.2M132 177.7h17.9M132 162.4h17.9M32.1 190.5v5.2M39.8 190.5v5.2M47.5 190.5v5.2"/>
<path d="M55.1 190.5v5.2M62.8 190.5v5.2M70.5 190.5v5.2h-43.5"/>
</g>
<g fill="#008000" stroke="#008000" stroke-width=".21">
<circle cx="137.1" cy="131.7" r=".51"/>
<circle cx="144.8" cy="134.2" r=".51"/>
<circle cx="203.7" cy="83" r=".51"/>
<circle cx="203.7" cy="85.6" r=".51"/>
<circle cx="203.7" cy="90.7" r=".51"/>
<circle cx="62.8" cy="31.8" r=".51"/>
<circle cx="62.8" cy="34.3" r=".51"/>
<circle cx="62.8" cy="39.5" r=".51"/>
<circle cx="70.5" cy="154.7" r=".51"/>
<circle cx="32.1" cy="141.9" r=".51"/>
<circle cx="91" cy="72.7" r=".51"/>
<circle cx="91" cy="75.3" r=".51"/>
<circle cx="91" cy="80.4" r=".51"/>
<circle cx="219" cy="62.5" r=".51"/>
<circle cx="221.6" cy="62.5" r=".51"/>
<circle cx="198.6" cy="59.9" r=".51"/>
<circle cx="201.1" cy="59.9" r=".51"/>
<circle cx="219" cy="54.8" r=".51"/>
<circle cx="221.6" cy="54.8" r=".51"/>
<circle cx="198.6" cy="57.4" r=".51"/>
<circle cx="201.1" cy="57.4" r=".51"/>
<circle cx="137.1" cy="113.7" r=".51"/>
<circle cx="91" cy="67.6" r=".51"/>
<circle cx="47.5" cy="139.3" r=".51"/>
<circle cx="39.8" cy="195.7" r=".51"/>
<circle cx="47.5" cy="195.7" r=".51"/>
<circle cx="55.1" cy="195.7" r=".51"/>
<circle cx="62.8" cy="195.7" r=".51"/>
<circle cx="32.1" cy="195.7" r=".51"/>
</g>
<g font-size="2.2" fill="#808080">
<text x="67" y="23.7">8</text>
<text x="88.2" y="23.7">7</text>
<text x="67" y="28.9">1</text>
<text x="72.9" y="30">A0</text>
<text x="72.9" y="24.9">VCC</text>
<text x="79.9" y="30">SCL</text>
<text x="80.4" y="24.9">WP</text>
<text x="88.2" y="28.9">6</text>
<text x="67" y="31.4">2</text>
<text x="67" y="34">3</text>
<text x="72.9" y="32.5">A1</text>
<text x="72.9" y="35.1">A2</text>
<text x="79.6" y="35.1">SDA</text>
<text x="88.2" y="34">5</text>
<text x="67" y="39.1">4</text>
<text x="72.9" y="40.2">VSS</text>
<text x="233.4" y="49.3">4</text>
<text x="239.3" y="50.5">VCC</text>
<text x="233.4" y="59.6">5</text>
<text x="233.4" y="57">7</text>
<text x="233.4" y="54.5">3</text>
<text x="239.3" y="58.2">MISO</text>
<text x="239.3" y="55.6">MOSI</text>
<text x="233.4" y="62.1">2</text>
<text x="239.3" y="63.3">NCS</text>
<text x="239.3" y="60.7">SCK</text>
<text x="69" y="69.8">2</text>
<text x="69" y="67.3">1</text>
<text x="72.9" y="71">SCL</text>
<text x="72.9" y="68.4">SDA</text>
<text x="79.6" y="68.4">VCC</text>
<text x="81" y="71">A0</text>
<text x="86.2" y="69.8">7</text>
<text x="86.2" y="67.3">8</text>
<text x="233.4" y="69.8">8</text>
<text x="233.4" y="67.3">1</text>
<text x="239.3" y="71">NC</text>
<text x="239.3" y="68.4">NC</text>
<text x="69" y="75">4</text>
<text x="69" y="72.4">3</text>
<text x="72.9" y="76.1">GND</text>
<text x="72.9" y="73.5">OS</text>
<text x="81" y="73.5">A1</text>
<text x="81" y="76.1">A2</text>
<text x="86.2" y="72.4">6</text>
<text x="86.2" y="75">5</text>
<text x="231.9" y="75">CD</text>
<text x="239.3" y="76.1">CD</text>
<text x="232" y="82.6">G2</text>
<text x="232" y="80.1">G3</text>
<text x="239.3" y="83.8">SHEILD</text>
<text x="239.3" y="81.2">SHIELD</text>
<text x="232" y="85.2">G1</text>
<text x="239.3" y="86.3">SHIELD</text>
<text x="233.4" y="90.3">6</text>
<text x="239.3" y="91.4">GND</text>
<text x="129.2" y="131.3">32</text>
<text x="119.5" y="137.5">AREF</text>
<text x="120.5" y="135">SDA</text>
<text x="120.9" y="132.4">SCL</text>
<text x="129.2" y="136.4">30</text>
<text x="129.2" y="133.8">31</text>
<text x="79.8" y="141.5">1</text>
<text x="85.7" y="142.7">NC</text>
<text x="116.1" y="142.7">D13/SCK</text>
<text x="120.2" y="140.1">GND</text>
<text x="129.2" y="141.5">28</text>
<text x="129.2" y="139">29</text>
<text x="79.8" y="144.1">2</text>
<text x="79.8" y="146.7">3</text>
<text x="79.8" y="149.2">4</text>
<text x="85.7" y="145.2">IOREF</text>
<text x="85.7" y="147.8">NRESET</text>
<text x="114.6" y="147.8">D11/MOSI</text>
<text x="114.6" y="145.2">D12/MISO</text>
<text x="129.2" y="149.2">25</text>
<text x="129.2" y="146.7">26</text>
<text x="129.2" y="144.1">27</text>
<text x="79.8" y="151.8">5</text>
<text x="79.8" y="154.3">6</text>
<text x="85.7" y="150.3">3V3</text>
<text x="85.7" y="152.9">5V</text>
<text x="85.7" y="155.5">GND</text>
<text x="117.4" y="150.3">D10/SS</text>
<text x="121.8" y="155.5">D8</text>
<text x="121.8" y="152.9">D9</text>
<text x="129.2" y="154.3">23</text>
<text x="129.2" y="151.8">24</text>
<text x="79.8" y="156.9">7</text>
<text x="79.8" y="159.5">8</text>
<text x="85.7" y="158">GND</text>
<text x="85.7" y="160.6">VIN</text>
<text x="121.8" y="160.6">D7</text>
<text x="129.2" y="159.5">22</text>
<text x="78.6" y="167.1">10</text>
<text x="79.8" y="164.6">9</text>
<text x="85.7" y="165.7">A0</text>
<text x="121.8" y="165.7">D5</text>
<text x="121.8" y="163.2">D6</text>
<text x="129.2" y="167.1">19</text>
<text x="129.2" y="164.6">20</text>
<text x="129.2" y="162">21</text>
<text x="78.6" y="169.7">11</text>
<text x="78.6" y="172.3">12</text>
<text x="85.7" y="168.3">A1</text>
<text x="85.7" y="170.8">A2</text>
<text x="85.7" y="173.4">A3</text>
<text x="121.8" y="173.4">D2</text>
<text x="121.8" y="170.8">D3</text>
<text x="121.8" y="168.3">D4</text>
<text x="129.2" y="172.3">17</text>
<text x="129.2" y="169.7">18</text>
<text x="78.6" y="174.8">13</text>
<text x="78.6" y="177.4">14</text>
<text x="85.7" y="175.9">A4</text>
<text x="85.7" y="178.5">A5</text>
<text x="118.4" y="178.5">D0/RX</text>
<text x="118.5" y="176">D1/TX</text>
<text x="129.2" y="177.4">15</text>
<text x="129.2" y="174.8">16</text>
</g>
</svg>
